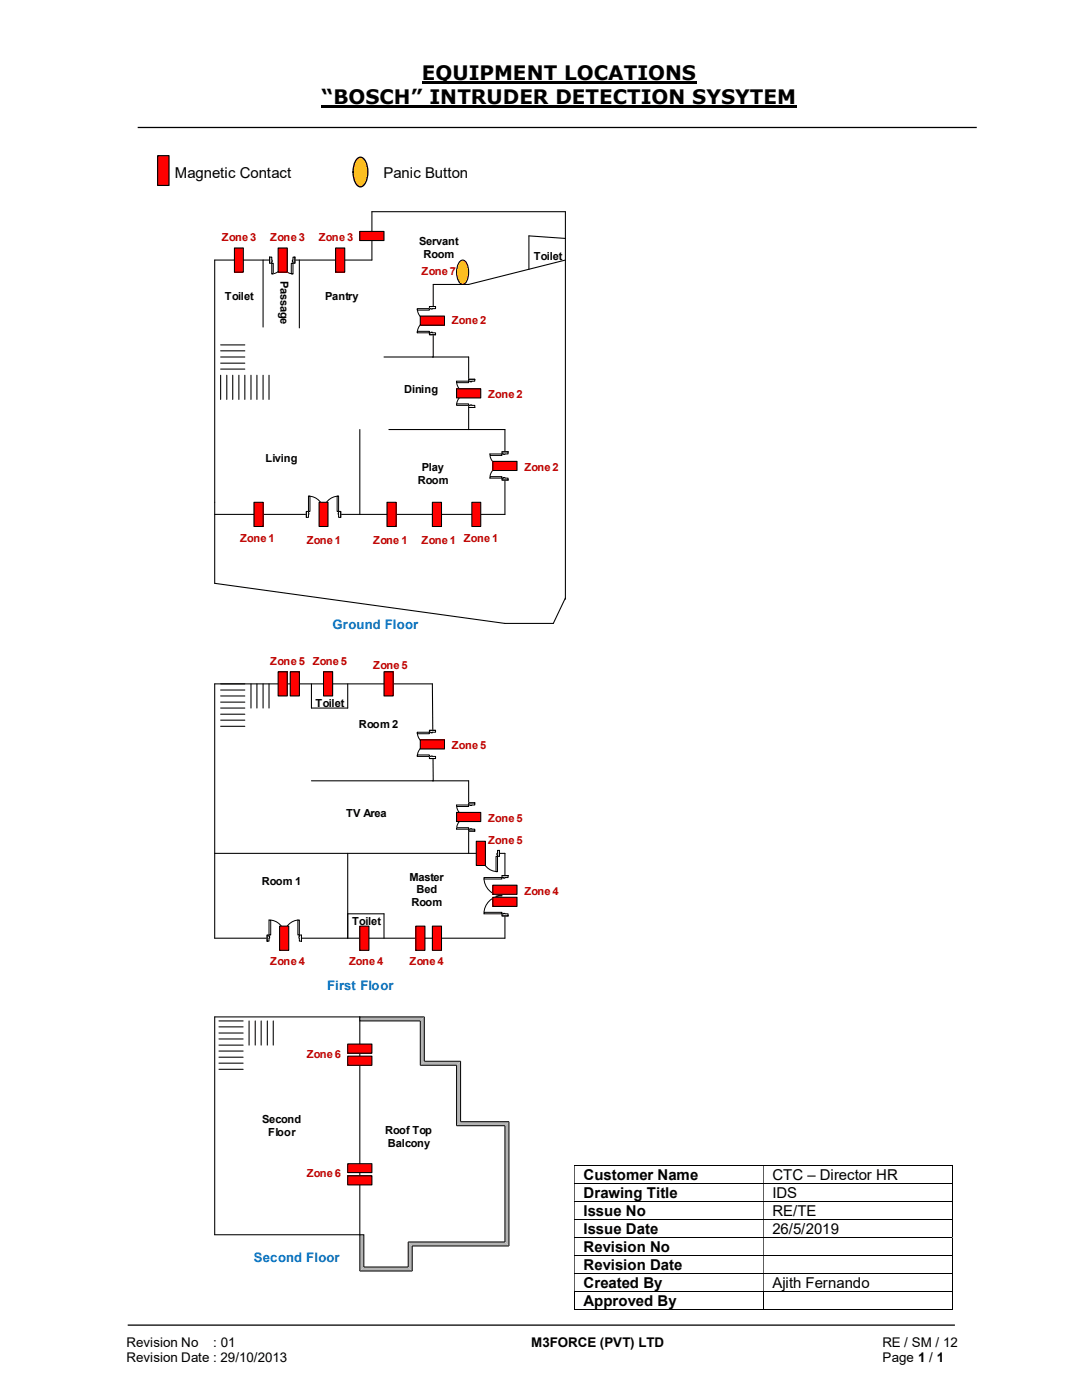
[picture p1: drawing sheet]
<svg xmlns="http://www.w3.org/2000/svg" width="216mm" height="279mm" viewBox="0 0 216 279" stroke-linecap="round" stroke-linejoin="round" font-family="sans-serif">
<path d="M84.2 16.5h54.8M64.2 21.3h94.8" fill="none" stroke="#000" stroke-width=".42"/>
<path d="M27.5 25.4h167.4M25.5 264.5h165" fill="none" stroke="#000" stroke-width=".25"/>
<path d="M31.5 31.1h2.2v5.9h-2.2z" fill-rule="evenodd" fill="#f00"/>
<path d="M31.5 31.1h2.2v5.9h-2.2z" fill="none" stroke="#000" stroke-width=".24"/>
<g fill="none" stroke="#000" stroke-width=".2">
<path d="M114.6 232.6h75.3M114.6 236.2h75.3M114.6 239.7h75.3M190 232.7v3.4M190 236.2v3.4M190 239.8v3.5M114.6 243.4h75.3M114.6 247h75.3M114.6 250.6h75.3M114.6 254.2h75.3M114.6 257.8h75.3M114.7 257.9v3.6"/>
<path d="M152.3 257.9v3.6M190 243.5v3.4M190 247.1v3.4M190 250.7v3.4M190 254.3v3.4M190 257.9v3.6M114.6 261.4h37.7M152.4 261.4h37.5"/>
</g>
<g fill="#000">
<path d="M189.9 232.5h.2v.2h-.2zM114.6 232.7h.1v3.4h-.1zM152.3 232.7h.1v3.4h-.1z" fill-rule="evenodd"/>
<path d="M189.9 236.1h.2v.1h-.2zM114.6 236.2h.1v3.4h-.1zM152.3 236.2h.1v3.4h-.1z" fill-rule="evenodd"/>
<path d="M189.9 239.6h.2v.2h-.2zM114.6 239.8h.1v3.5h-.1zM152.3 239.8h.1v3.5h-.1z" fill-rule="evenodd"/>
<path d="M189.9 243.3h.2v.2h-.2zM114.6 243.5h.1v3.4h-.1zM152.3 243.5h.1v3.4h-.1z" fill-rule="evenodd"/>
<path d="M189.9 246.9h.2v.2h-.2zM114.6 247.1h.1v3.4h-.1zM152.3 247.1h.1v3.4h-.1z" fill-rule="evenodd"/>
<path d="M189.9 250.5h.2v.2h-.2zM114.6 250.7h.1v3.4h-.1zM152.3 250.7h.1v3.4h-.1z" fill-rule="evenodd"/>
<path d="M189.9 254.1h.2v.2h-.2zM114.6 254.3h.1v3.4h-.1zM152.3 254.3h.1v3.4h-.1z" fill-rule="evenodd"/>
</g>
<path d="M189.9 257.7h.2v.2h-.2zM189.9 261.3h.2v.2h-.2z" fill="#000"/>
<path d="M71.2 31.8a.99 .99 0 0 1 1-.4 .99 .99 0 0 1 .8 .8 4.4 4.4 0 0 1-.7 5 1.07 1.07 0 0 1-1.4-.8 5 5 0 0 1 .3-4.6z" fill-rule="evenodd" fill="#ffc000"/>
<path d="M71.2 31.8a.99 .99 0 0 1 1-.4 .99 .99 0 0 1 .8 .8 4.4 4.4 0 0 1-.7 5 1.07 1.07 0 0 1-1.4-.8 5 5 0 0 1 .3-4.6z" fill="none" stroke="#000" stroke-width=".25"/>
<path d="M91.7 52.2a.81 .81 0 0 1 .9-.3 .81 .81 0 0 1 .6 .7 3.8 3.8 0 0 1-.5 4.1 .89 .89 0 0 1-1.2-.7 4.1 4.1 0 0 1 .2-3.8z" fill-rule="evenodd" fill="#ffc000"/>
<path d="M52.5 51.9v13.4M59.7 51.9v13.5M91.7 52.2a.81 .81 0 0 1 .9-.3 .81 .81 0 0 1 .6 .7 3.8 3.8 0 0 1-.5 4.1 .89 .89 0 0 1-1.2-.7 4.1 4.1 0 0 1 .2-3.8zM112.8 51.9l-19.3 4.9h-7.1v14.4M112.8 47.6l-7.3-.5v6.7M76.6 71.2h16.9v14.5M71.8 85.7v17M77.6 85.7h23.2v17h-58M112.8 119.6v-77.4h-38.6v9.7h-31.4v64.5l58 8M112.8 119.3l-2.4 5.1" fill="none" stroke="#000" stroke-width=".21"/>
<path d="M46.8 49.5h1.8v4.8h-1.8z" fill="#f00"/>
<path d="M46.8 49.5h1.8v4.8h-1.8z" fill="none" stroke="#000" stroke-width=".21"/>
<path d="M94.1 100.2h1.8v4.9h-1.8z" fill="#f00"/>
<path d="M94.1 100.2h1.8v4.9h-1.8z" fill="none" stroke="#000" stroke-width=".21"/>
<path d="M86.3 100.2h1.8v4.9h-1.8z" fill="#f00"/>
<path d="M86.3 100.2h1.8v4.9h-1.8z" fill="none" stroke="#000" stroke-width=".21"/>
<path d="M77.2 100.2h1.8v4.9h-1.8z" fill="#f00"/>
<path d="M77.2 100.2h1.8v4.9h-1.8z" fill="none" stroke="#000" stroke-width=".21"/>
<path d="M50.7 100.2h1.8v4.9h-1.8z" fill="#f00"/>
<path d="M50.7 100.2h1.8v4.9h-1.8z" fill="none" stroke="#000" stroke-width=".21"/>
<path d="M61.1 102h6.9v1.3h-6.9z" fill="#fff"/>
<path d="M61.1 102h6.9v1.3h-6.9z" fill="none" stroke="#fff" stroke-width=".2"/>
<path d="M67.6 102.1v1.2h.4v-1.2zM61.1 102.1h.5v1.2h-.5z" fill-rule="evenodd" fill="#fff"/>
<path d="M61.6 102.4v-.3h-.5v1.2h.5v-.6M67.6 102.4v-.3h.4v1.2h-.4v-.6" fill="none" stroke="#000" stroke-width=".2"/>
<path d="M67.5 102.4l.1 .3zM61.6 102.4v.3z" fill-rule="evenodd" fill="#fff"/>
<path d="M61.6 99a3 3 0 0 1 3 3.1 3 3 0 0 1 3-3.1M61.1 102.1v1.2M61.6 102.4v.3M67.6 102.4v.3M68 102.1v1.2" fill="none" stroke="#000" stroke-width=".2"/>
<path d="M61.6 99h.2v3.1h-.2z" fill-rule="evenodd" fill="#fff"/>
<path d="M61.6 99h.2v3.1h-.2z" fill="none" stroke="#000" stroke-width=".2"/>
<path d="M67.3 99h.3v3.1h-.3z" fill-rule="evenodd" fill="#fff"/>
<path d="M67.3 99h.3v3.1h-.3z" fill="none" stroke="#000" stroke-width=".2"/>
<path d="M63.7 100.2h1.7v4.9h-1.7z" fill="#f00"/>
<path d="M63.7 100.2h1.7v4.9h-1.7z" fill="none" stroke="#000" stroke-width=".21"/>
<path d="M85.6 61.2h1.3v5.6h-1.3z" fill-rule="evenodd" fill="#fff"/>
<path d="M85.6 61.2h1.3v5.6h-1.3z" fill="none" stroke="#fff" stroke-width=".2"/>
<path d="M85.7 61.2v.4h1.2v-.4zM85.7 66.4h1.2v.4h-1.2z" fill-rule="evenodd" fill="#fff"/>
<path d="M86 61.6h-.3v-.4h1.2v.4h-.6M86 66.4h-.3v.4h1.2v-.4h-.6" fill="none" stroke="#000" stroke-width=".2"/>
<path d="M86 61.6l.3 .1zM86 66.3h.3v.1h-.3z" fill-rule="evenodd" fill="#fff"/>
<path d="M83.3 61.6a2.44 2.44 0 0 0 2.4 2.4 2.41 2.41 0 0 0-2.4 2.4M85.7 61.2h1.2M85.7 66.8h1.2M86 61.6h.3M86 66.4v-.1h.3v.1" fill="none" stroke="#000" stroke-width=".2"/>
<path d="M83.3 66.1h2.4v.3h-2.4z" fill="#fff"/>
<path d="M83.3 66.1h2.4v.3h-2.4z" fill="none" stroke="#000" stroke-width=".2"/>
<path d="M83.3 61.6h2.4v.3h-2.4z" fill="#fff"/>
<path d="M83.3 61.6h2.4v.3h-2.4z" fill="none" stroke="#000" stroke-width=".2"/>
<path d="M93.5 75.7h1.3v5.6h-1.3z" fill-rule="evenodd" fill="#fff"/>
<path d="M93.5 75.7h1.3v5.6h-1.3z" fill="none" stroke="#fff" stroke-width=".2"/>
<path d="M93.5 75.7v.4h1.2v-.4zM93.5 80.9h1.2v.4h-1.2z" fill-rule="evenodd" fill="#fff"/>
<path d="M93.8 76.1h-.3v-.4h1.2v.4h-.6M93.8 80.9h-.3v.4h1.2v-.4h-.6" fill="none" stroke="#000" stroke-width=".2"/>
<path d="M93.8 76.1v.1h.3v-.1zM93.8 80.8l.3 .1z" fill-rule="evenodd" fill="#fff"/>
<path d="M91.1 76.1a2.41 2.41 0 0 0 2.4 2.4 2.44 2.44 0 0 0-2.4 2.4M93.5 75.7h1.2M93.8 76.1v.1h.3v-.1M93.5 81.3h1.2M93.8 80.9h.3" fill="none" stroke="#000" stroke-width=".2"/>
<path d="M91.1 80.6h2.4v.3h-2.4z" fill="#fff"/>
<path d="M91.1 80.6h2.4v.3h-2.4z" fill="none" stroke="#000" stroke-width=".2"/>
<path d="M91.1 76.1h2.4v.3h-2.4z" fill="#fff"/>
<path d="M91.1 76.1h2.4v.3h-2.4z" fill="none" stroke="#000" stroke-width=".2"/>
<path d="M100.1 90.2h1.3v5.6h-1.3z" fill-rule="evenodd" fill="#fff"/>
<path d="M100.1 90.2h1.3v5.6h-1.3z" fill="none" stroke="#fff" stroke-width=".2"/>
<path d="M100.2 90.2v.4h1.2v-.4zM100.2 95.4h1.2v.4h-1.2z" fill-rule="evenodd" fill="#fff"/>
<path d="M100.5 90.6h-.3v-.4h1.2v.4h-.6M100.5 95.4h-.3v.4h1.2v-.4h-.6" fill="none" stroke="#000" stroke-width=".2"/>
<path d="M100.5 90.6l.3 .1zM100.5 95.3h.3v.1h-.3z" fill-rule="evenodd" fill="#fff"/>
<path d="M97.7 90.6a2.44 2.44 0 0 0 2.5 2.4 2.41 2.41 0 0 0-2.5 2.4M100.2 90.2h1.2M100.2 95.8h1.2M100.5 90.6h.3M100.5 95.4v-.1h.3v.1" fill="none" stroke="#000" stroke-width=".2"/>
<path d="M97.7 95.1h2.5v.3h-2.5z" fill="#fff"/>
<path d="M97.7 95.1h2.5v.3h-2.5z" fill="none" stroke="#000" stroke-width=".2"/>
<path d="M97.7 90.6h2.5v.3h-2.5z" fill="#fff"/>
<path d="M97.7 90.6h2.5v.3h-2.5z" fill="none" stroke="#000" stroke-width=".2"/>
<path d="M83.9 63.1h4.8v1.8h-4.8z" fill-rule="evenodd" fill="#f00"/>
<path d="M83.9 63.1h4.8v1.8h-4.8z" fill="none" stroke="#000" stroke-width=".21"/>
<path d="M91.1 77.6h4.8v1.8h-4.8z" fill-rule="evenodd" fill="#f00"/>
<path d="M91.1 77.6h4.8v1.8h-4.8z" fill="none" stroke="#000" stroke-width=".21"/>
<path d="M98.3 92.1h4.9v1.8h-4.9z" fill-rule="evenodd" fill="#f00"/>
<path d="M98.3 92.1h4.9v1.8h-4.9z" fill="none" stroke="#000" stroke-width=".21"/>
<path d="M53.8 51.3h5v1.3h-5z" fill="#fff"/>
<path d="M53.8 51.3h5v1.3h-5z" fill="none" stroke="#fff" stroke-width=".2"/>
<path d="M53.8 51.3v1.2h.4v-1.2zM58.5 51.3h.3v1.2h-.3z" fill-rule="evenodd" fill="#fff"/>
<path d="M54.2 51.9v-.6h-.4v1.2h.4v-.3M58.5 51.9v-.6h.3v1.2h-.3v-.3" fill="none" stroke="#000" stroke-width=".2"/>
<path d="M54.2 51.9l.1 .3zM58.3 51.9h.2v.3h-.2z" fill-rule="evenodd" fill="#fff"/>
<path d="M53.8 51.3v1.2M54.2 51.9v.3M54.2 54.7a2.15 2.15 0 0 0 2.1-2.2 2.12 2.12 0 0 0 2.2 2.2M58.5 51.9h-.2v.3h.2M58.8 51.3v1.2" fill="none" stroke="#000" stroke-width=".2"/>
<path d="M58.1 52.5h.4v2.2h-.4z" fill-rule="evenodd" fill="#fff"/>
<path d="M58.1 52.5h.4v2.2h-.4z" fill="none" stroke="#000" stroke-width=".2"/>
<path d="M54.2 52.5h.3v2.2h-.3z" fill-rule="evenodd" fill="#fff"/>
<path d="M54.2 52.5h.3v2.2h-.3z" fill="none" stroke="#000" stroke-width=".2"/>
<path d="M55.5 49.5h1.8v4.8h-1.8z" fill="#f00"/>
<path d="M55.5 49.5h1.8v4.8h-1.8zM100.8 124.4h9.6" fill="none" stroke="#000" stroke-width=".21"/>
<path d="M71.8 46.2h4.8v1.8h-4.8z" fill-rule="evenodd" fill="#f00"/>
<path d="M71.8 46.2h4.8v1.8h-4.8z" fill="none" stroke="#000" stroke-width=".21"/>
<path d="M67 49.5h1.8v4.8h-1.8z" fill="#f00"/>
<g fill="none" stroke="#000" stroke-width=".21">
<path d="M67 49.5h1.8v4.8h-1.8zM44 74.9v4.8M44 72.5h4.9M44 70h4.9M44 73.7h4.9M44 71.2h4.9M44 68.8h4.9M45.3 74.9v4.8M46.4 74.9v4.8M47.7 74.9v4.8M48.9 74.9v4.8M50.1 74.9v4.8"/>
<path d="M51.3 74.9v4.8M52.5 74.9v4.8M53.7 74.9v4.8M42.8 202.9h29v43.5h-29z"/>
</g>
<path d="M69.4 210.8h4.8v1.8h-4.8z" fill-rule="evenodd" fill="#f00"/>
<path d="M69.4 210.8h4.8v1.8h-4.8z" fill="none" stroke="#000" stroke-width=".21"/>
<path d="M69.4 208.4h4.8v1.8h-4.8z" fill-rule="evenodd" fill="#f00"/>
<path d="M69.4 208.4h4.8v1.8h-4.8z" fill="none" stroke="#000" stroke-width=".21"/>
<path d="M69.4 234.7h4.8v1.8h-4.8z" fill-rule="evenodd" fill="#f00"/>
<path d="M69.4 234.7h4.8v1.8h-4.8z" fill="none" stroke="#000" stroke-width=".21"/>
<path d="M69.4 232.2h4.8v1.8h-4.8z" fill-rule="evenodd" fill="#f00"/>
<g fill="none" stroke="#000" stroke-width=".21">
<path d="M43.7 204.9h4.8M43.7 203.8h4.8M43.7 212.2h4.8M43.7 209.8h4.8M43.7 207.3h4.8M43.7 213.4h4.8M43.7 211h4.8M43.7 208.6h4.8M43.7 206.2h4.8M49.7 203.8v4.8M50.9 203.8v4.8M52.1 203.8v4.8"/>
<path d="M53.3 203.8v4.8M54.5 203.8v4.8M69.4 232.2h4.8v1.8h-4.8z"/>
</g>
<path d="M71.8 246.4h.8v6.5l-.8 .8z" fill-rule="evenodd" fill="#b3b3b3"/>
<path d="M72.6 252.9v-6.5h-.8v7.3" fill="none" stroke="#000" stroke-width=".2"/>
<path d="M71.8 253.7l.8-.8h8.8l.9 .8z" fill-rule="evenodd" fill="#b3b3b3"/>
<path d="M71.8 253.7h10.5M72.6 252.9h8.8" fill="none" stroke="#000" stroke-width=".2"/>
<path d="M71.8 202.9h12.9l-.8 .9h-12.1z" fill-rule="evenodd" fill="#b3b3b3"/>
<path d="M84.7 202.9h-12.9v.9h12.1" fill="none" stroke="#000" stroke-width=".2"/>
<path d="M84.7 202.9v8.9l-.8 .8v-8.8z" fill-rule="evenodd" fill="#b3b3b3"/>
<path d="M83.9 203.8v8.8M84.7 202.9v8.9" fill="none" stroke="#000" stroke-width=".2"/>
<path d="M100.8 224.7l.8-.8v24.8l-.8-.8z" fill-rule="evenodd" fill="#b3b3b3"/>
<path d="M100.8 224.7v23.2M101.6 223.9v24.8" fill="none" stroke="#000" stroke-width=".2"/>
<path d="M81.4 247.9h19.4l.8 .8h-19.3z" fill-rule="evenodd" fill="#b3b3b3"/>
<path d="M81.4 247.9h19.4M82.3 248.7h19.3" fill="none" stroke="#000" stroke-width=".2"/>
<path d="M81.4 247.9l.9 .8v5l-.9-.8z" fill-rule="evenodd" fill="#b3b3b3"/>
<path d="M81.4 247.9v5M82.3 248.7v5" fill="none" stroke="#000" stroke-width=".2"/>
<path d="M84.7 211.8h7.2l-.8 .8h-7.2z" fill-rule="evenodd" fill="#b3b3b3"/>
<path d="M83.9 212.6h7.2M84.7 211.8h7.2" fill="none" stroke="#000" stroke-width=".2"/>
<path d="M91.9 211.8v12.1l-.8 .8v-12.1z" fill-rule="evenodd" fill="#b3b3b3"/>
<path d="M91.1 212.6v12.1M91.9 211.8v12.1" fill="none" stroke="#000" stroke-width=".2"/>
<path d="M91.9 223.9h9.7l-.8 .8h-9.7z" fill-rule="evenodd" fill="#b3b3b3"/>
<path d="M91.1 224.7h9.7M91.9 223.9h9.7" fill="none" stroke="#000" stroke-width=".2"/>
<path d="M62.1 136.5v4.8h7.3v-4.8M86.3 136.5l.1 19.3M86.3 155.8h7.2v14.5M69.4 170.3v16.9M100.8 170.3v16.9h-58" fill="none" stroke="#000" stroke-width=".21"/>
<path d="M86.3 184.8h1.8v4.9h-1.8z" fill="#f00"/>
<path d="M86.3 184.8h1.8v4.9h-1.8z" fill="none" stroke="#000" stroke-width=".21"/>
<path d="M83 184.8h1.8v4.9h-1.8z" fill="#f00"/>
<g fill="none" stroke="#000" stroke-width=".21">
<path d="M44 137.7h4.9M44 138.9h4.9M50.1 136.5v4.8M51.3 136.5v4.8M52.5 136.5v4.8M86.3 136.5h-43.5v50.7M44 144.9h4.9M44 142.5h4.9M44 140.1h4.9M44 143.7h4.9M44 141.3h4.9M42.8 170.3h58"/>
<path d="M69.4 187.2v-4.8h7.2v4.8M83 184.8h1.8v4.9h-1.8z"/>
</g>
<path d="M57.9 134.1h1.8v4.8h-1.8z" fill="#f00"/>
<path d="M57.9 134.1h1.8v4.8h-1.8z" fill="none" stroke="#000" stroke-width=".21"/>
<path d="M55.5 134.1h1.8v4.8h-1.8z" fill="#f00"/>
<path d="M53.7 136.5v4.8M55.5 134.1h1.8v4.8h-1.8z" fill="none" stroke="#000" stroke-width=".21"/>
<path d="M64.6 134.1h1.8v4.8h-1.8z" fill="#f00"/>
<path d="M64.6 134.1h1.8v4.8h-1.8z" fill="none" stroke="#000" stroke-width=".21"/>
<path d="M76.6 134.1h1.8v4.8h-1.8z" fill="#f00"/>
<path d="M76.6 134.1h1.8v4.8h-1.8z" fill="none" stroke="#000" stroke-width=".21"/>
<path d="M71.8 184.8h1.8v4.9h-1.8z" fill="#f00"/>
<path d="M62.1 155.8h24.3M71.8 184.8h1.8v4.9h-1.8z" fill="none" stroke="#000" stroke-width=".21"/>
<path d="M85.6 145.8h1.3v5.6h-1.3z" fill-rule="evenodd" fill="#fff"/>
<path d="M85.6 145.8h1.3v5.6h-1.3z" fill="none" stroke="#fff" stroke-width=".2"/>
<path d="M85.7 145.8v.3h1.2v-.3zM85.7 151h1.2v.4h-1.2z" fill-rule="evenodd" fill="#fff"/>
<path d="M86 146.1h-.3v-.3h1.2v.3h-.6M86 151h-.3v.4h1.2v-.4h-.6" fill="none" stroke="#000" stroke-width=".2"/>
<path d="M86 146.1v.2h.3v-.2zM86 150.9l.3 .1z" fill-rule="evenodd" fill="#fff"/>
<path d="M83.3 146.1a2.41 2.41 0 0 0 2.4 2.4 2.44 2.44 0 0 0-2.4 2.5M85.7 145.8h1.2M85.7 151.4h1.2M86 146.1v.2h.3v-.2M86 151h.3" fill="none" stroke="#000" stroke-width=".2"/>
<path d="M83.3 150.7h2.4v.3h-2.4z" fill="#fff"/>
<path d="M83.3 150.7h2.4v.3h-2.4z" fill="none" stroke="#000" stroke-width=".2"/>
<path d="M83.3 146.1h2.4v.3h-2.4z" fill="#fff"/>
<path d="M83.3 146.1h2.4v.3h-2.4z" fill="none" stroke="#000" stroke-width=".2"/>
<path d="M93.5 160.2h1.3v5.7h-1.3z" fill-rule="evenodd" fill="#fff"/>
<path d="M93.5 160.2h1.3v5.7h-1.3z" fill="none" stroke="#fff" stroke-width=".2"/>
<path d="M93.5 160.2v.5h1.2v-.5zM93.5 165.5h1.2v.4h-1.2z" fill-rule="evenodd" fill="#fff"/>
<path d="M93.8 160.7h-.3v-.5h1.2v.5h-.6M93.8 165.5h-.3v.4h1.2v-.4h-.6" fill="none" stroke="#000" stroke-width=".2"/>
<path d="M93.8 160.7h.3zM93.8 165.4l.3 .1z" fill-rule="evenodd" fill="#fff"/>
<path d="M91.1 160.7a2.44 2.44 0 0 0 2.4 2.4 2.41 2.41 0 0 0-2.4 2.4M93.5 160.2h1.2M93.5 165.9h1.2M93.8 160.7h.3M93.8 165.5h.3" fill="none" stroke="#000" stroke-width=".2"/>
<path d="M91.1 165.2h2.4v.3h-2.4z" fill="#fff"/>
<path d="M91.1 165.2h2.4v.3h-2.4z" fill="none" stroke="#000" stroke-width=".2"/>
<path d="M91.1 160.7h2.4v.3h-2.4z" fill="#fff"/>
<path d="M91.1 160.7h2.4v.3h-2.4z" fill="none" stroke="#000" stroke-width=".2"/>
<path d="M53.3 186.6h6.9v1.3h-6.9z" fill="#fff"/>
<path d="M53.3 186.6h6.9v1.3h-6.9z" fill="none" stroke="#fff" stroke-width=".2"/>
<path d="M59.7 186.6v1.2h.5v-1.2zM53.3 186.6h.4v1.2h-.4z" fill-rule="evenodd" fill="#fff"/>
<path d="M53.7 186.9v-.3h-.4v1.2h.4v-.6M59.7 186.9v-.3h.5v1.2h-.5v-.6" fill="none" stroke="#000" stroke-width=".2"/>
<path d="M59.6 186.9l.1 .3zM53.7 186.9h.1v.3h-.1z" fill-rule="evenodd" fill="#fff"/>
<path d="M53.3 186.6v1.2M53.7 186.9h.1v.3h-.1M53.7 183.6a3 3 0 0 1 3 3 3 3 0 0 1 3-3M59.7 186.9v.3M60.2 186.6v1.2" fill="none" stroke="#000" stroke-width=".2"/>
<path d="M53.7 183.6h.3v3h-.3z" fill-rule="evenodd" fill="#fff"/>
<path d="M53.7 183.6h.3v3h-.3z" fill="none" stroke="#000" stroke-width=".2"/>
<path d="M59.4 183.6h.3v3h-.3z" fill-rule="evenodd" fill="#fff"/>
<path d="M59.4 183.6h.3v3h-.3z" fill="none" stroke="#000" stroke-width=".2"/>
<path d="M83.9 147.7h4.8v1.8h-4.8z" fill-rule="evenodd" fill="#f00"/>
<path d="M83.9 147.7h4.8v1.8h-4.8z" fill="none" stroke="#000" stroke-width=".21"/>
<path d="M91.1 162.1h4.8v1.9h-4.8z" fill-rule="evenodd" fill="#f00"/>
<path d="M91.1 162.1h4.8v1.9h-4.8z" fill="none" stroke="#000" stroke-width=".21"/>
<path d="M55.8 184.8h1.8v4.9h-1.8z" fill="#f00"/>
<path d="M55.8 184.8h1.8v4.9h-1.8z" fill="none" stroke="#000" stroke-width=".21"/>
<path d="M100.1 174.8h1.3v8h-1.3z" fill-rule="evenodd" fill="#fff"/>
<path d="M100.1 174.8h1.3v8h-1.3z" fill="none" stroke="#fff" stroke-width=".2"/>
<path d="M100.2 174.8v.3h1.2v-.3zM100.2 182.4h1.2v.4h-1.2z" fill-rule="evenodd" fill="#fff"/>
<path d="M100.5 175.1h-.3v-.3h1.2v.3h-.6M100.5 182.4h-.3v.4h1.2v-.4h-.6" fill="none" stroke="#000" stroke-width=".2"/>
<path d="M100.5 175.1v.2h.3v-.2zM100.5 182.3l.3 .1z" fill-rule="evenodd" fill="#fff"/>
<path d="M96.6 175.1a3.6 3.6 0 0 0 3.6 3.7 3.6 3.6 0 0 0-3.6 3.6M100.2 174.8h1.2M100.5 175.1v.2h.3v-.2M100.2 182.8h1.2M100.5 182.4h.3" fill="none" stroke="#000" stroke-width=".2"/>
<path d="M96.6 182.1h3.6v.3h-3.6z" fill="#fff"/>
<path d="M96.6 182.1h3.6v.3h-3.6z" fill="none" stroke="#000" stroke-width=".2"/>
<path d="M96.6 175.1h3.6v.3h-3.6z" fill="#fff"/>
<path d="M96.6 175.1h3.6v.3h-3.6z" fill="none" stroke="#000" stroke-width=".2"/>
<path d="M98.3 179.1h4.9v1.8h-4.9z" fill-rule="evenodd" fill="#f00"/>
<path d="M98.3 179.1h4.9v1.8h-4.9z" fill="none" stroke="#000" stroke-width=".21"/>
<path d="M98.3 176.7h4.9v1.8h-4.9z" fill-rule="evenodd" fill="#f00"/>
<path d="M98.3 176.7h4.9v1.8h-4.9z" fill="none" stroke="#000" stroke-width=".21"/>
<path d="M95.8 169.7h3.9v1.2h-3.9z" fill="#fff"/>
<path d="M95.8 169.7h3.9v1.2h-3.9z" fill="none" stroke="#fff" stroke-width=".2"/>
<path d="M99.3 169.7h.4v1.2h-.4zM95.8 169.7v1.2h.4v-1.2z" fill-rule="evenodd" fill="#fff"/>
<path d="M96.2 170.3v-.6h-.4v1.2h.4v-.3M99.3 170.3v-.6h.4v1.2h-.4v-.3" fill="none" stroke="#000" stroke-width=".2"/>
<path d="M99.1 170.3h.2v.3h-.2zM96.2 170.3v.3h.2v-.3z" fill-rule="evenodd" fill="#fff"/>
<path d="M95.8 169.7v1.2M96.2 170.9a3 3 0 0 0 3.1 3M96.2 170.3h.2v.3h-.2M99.3 170.3h-.2v.3h.2M99.7 169.7v1.2" fill="none" stroke="#000" stroke-width=".2"/>
<path d="M99 170.9h.3v3h-.3z" fill-rule="evenodd" fill="#fff"/>
<path d="M99 170.9h.3v3h-.3z" fill="none" stroke="#000" stroke-width=".2"/>
<path d="M95 167.9h1.9v4.8h-1.9z" fill="#f00"/>
<path d="M95 167.9h1.9v4.8h-1.9z" fill="none" stroke="#000" stroke-width=".21"/>
<g font-size="4">
<text x="84.2" y="16">EQUIPMENT LOCATIONS</text>
<text x="64.2" y="20.8">“BOSCH” INTRUDER DETECTION SYSYTEM</text>
</g>
<g font-size="3">
<text x="34.9" y="35.5">Magnetic Contact</text>
<text x="76.5" y="35.5">Panic Button</text>
<text x="116.5" y="235.5">Customer Name</text>
<text x="116.5" y="239">Drawing Title</text>
<text x="154.1" y="235.5">CTC – Director HR</text>
<text x="154.1" y="239">IDS</text>
<text x="116.5" y="242.7">Issue No</text>
<text x="154.1" y="242.7">RE/TE</text>
<text x="116.5" y="246.3">Issue Date</text>
<text x="116.5" y="249.8">Revision No</text>
<text x="154.1" y="246.3">26/5/2019</text>
<text x="116.5" y="253.4">Revision Date</text>
<text x="116.5" y="257">Created By</text>
<text x="154.1" y="257">Ajith Fernando</text>
<text x="116.5" y="260.7">Approved By</text>
</g>
<g font-size="2.7">
<text x="25.2" y="268.8">Revision No</text>
<text x="42.6" y="268.8">: 01</text>
<text x="106" y="268.8">M3FORCE (PVT) LTD</text>
<text x="176.1" y="268.8">RE / SM / 12</text>
<text x="25.2" y="271.8">Revision Date : 29/10/2013</text>
<text x="176.1" y="271.8">Page 1 / 1</text>
</g>
<g font-size="2.6" fill="#0070c0">
<text x="66.3" y="125.6">Ground Floor</text>
<text x="65.3" y="197.5">First Floor</text>
<text x="50.6" y="251.9">Second Floor</text>
</g>
<g font-size="2.2" fill="#c00000">
<text x="44.3" y="48.1">Zone 3</text>
<text x="53.9" y="48.1">Zone 3</text>
<text x="63.6" y="48.1">Zone 3</text>
<text x="84.1" y="54.8">Zone 7</text>
<text x="90.2" y="64.7">Zone 2</text>
<text x="97.4" y="79.5">Zone 2</text>
<text x="104.6" y="94">Zone 2</text>
<text x="47.9" y="108.2">Zone 1</text>
<text x="61.2" y="108.5">Zone 1</text>
<text x="74.5" y="108.5">Zone 1</text>
<text x="84.1" y="108.5">Zone 1</text>
<text x="92.6" y="108.2">Zone 1</text>
<text x="53.9" y="132.7">Zone 5</text>
<text x="62.4" y="132.7">Zone 5</text>
<text x="74.5" y="133.6">Zone 5</text>
<text x="90.2" y="149.6">Zone 5</text>
<text x="97.4" y="164.1">Zone 5</text>
<text x="97.4" y="168.4">Zone 5</text>
<text x="104.6" y="178.6">Zone 4</text>
<text x="53.9" y="192.5">Zone 4</text>
<text x="69.6" y="192.5">Zone 4</text>
<text x="81.7" y="192.5">Zone 4</text>
<text x="61.2" y="211.2">Zone 6</text>
<text x="61.2" y="234.8">Zone 6</text>
</g>
<g font-size="2.2">
<text x="83.6" y="48.9">Servant</text>
<text x="84.5" y="51.5">Room</text>
<text x="106.5" y="51.9">Toilet</text>
<text x="44.9" y="59.9">Toilet</text>
<text x="56" y="56.1" transform="rotate(90 56 56.1)">Passage</text>
<text x="64.9" y="59.9">Pantry</text>
<text x="80.6" y="78.4">Dining</text>
<text x="53" y="92.1">Living</text>
<text x="84.2" y="94.1">Play</text>
<text x="83.4" y="96.6">Room</text>
<text x="63" y="141.1">Toilet</text>
<text x="71.6" y="145.3">Room 2</text>
<text x="69.1" y="163">TV Area</text>
<text x="52.2" y="176.7">Room 1</text>
<text x="81.7" y="175.7">Master</text>
<text x="83.1" y="178.3">Bed</text>
<text x="70.3" y="184.6">Toilet</text>
<text x="82.1" y="180.9">Room</text>
<text x="52.3" y="224.1">Second</text>
<text x="53.5" y="226.7">Floor</text>
<text x="76.8" y="226.3">Roof Top</text>
<text x="77.4" y="228.9">Balcony</text>
</g>
</svg>
